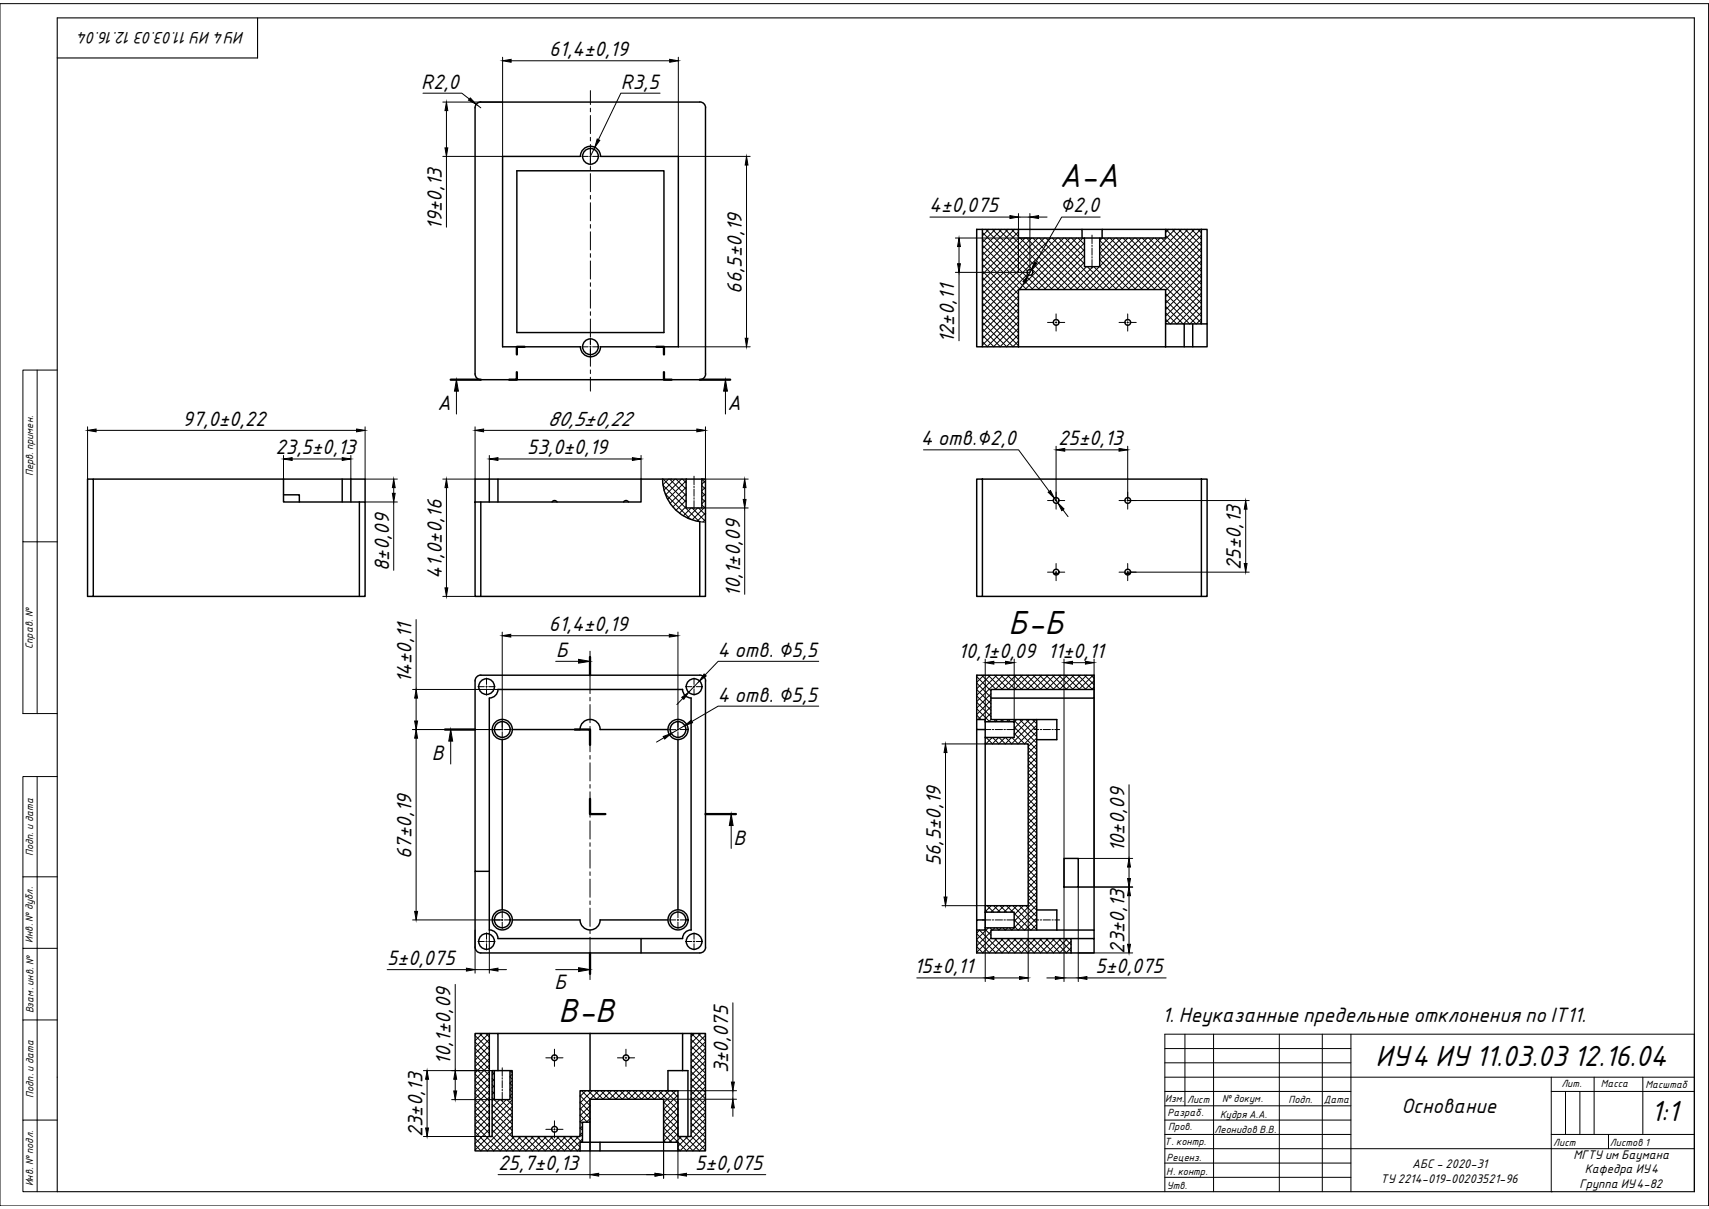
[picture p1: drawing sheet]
<svg xmlns="http://www.w3.org/2000/svg" width="594mm" height="420mm" viewBox="0 0 594 420" stroke-linecap="round" stroke-linejoin="round" font-family="sans-serif">
<!-- layer: 0 -->
<g fill="none" stroke="#000" stroke-width=".51">
<path d="M165.7 36l1.4-.5 76.2-.1a1.94 1.94 0 0 1 1.9 2.1l.1 92.4a2.01 2.01 0 0 1-2 2.1h-76.1a2.01 2.01 0 0 1-2.1-2v-92.6zM174.7 54.4h27.1a3.5 3.5 0 0 1 3.4-3.6 3.5 3.5 0 0 1 3.5 3.5l27.1 .1v66.1h-27.1a3.5 3.5 0 0 1-3.5 3.5 3.5 3.5 0 0 1-3.4-3.5h-27.1zM179.7 59.4h51.1v56.2h-51.1zM339.5 79.7h2v40.8h-2zM341.5 79.7h12.5v3h23v10h5.3v-10h22.9v-3h12.4M354 79.7h22.1v3M376.1 79.7h7M405.2 79.7h-22.1v3M417.6 79.7v32.9h-12.4v-12h-51.2v19.9M417.6 79.7h2v32.9h-2M377 82.7h5.3M405.2 112.6v7.9"/>
<path d="M411.6 112.6v7.9h3M414.6 112.6v7.9h5v-7.9M341.5 120.5h70.1M30.4 166.5h2v40.8h-2zM32.4 166.5h86.6M98.6 166.5v8h26.3M98.6 172h5.5v2.5M122 166.5h4.9v8M122 166.5h-3v8M122 166.5v8M124.9 174.5h2v32.8h-2M124.9 174.5v32.8"/>
<path d="M165.1 174.5h2v32.8h-2zM170.1 166.5h-5v8M170.1 166.5h3v8M170.1 166.5v8M173.1 166.5h72.1v40.8h-2M191.9 174.4a.99 .99 0 0 1 1.7 0M216.8 174.4a.99 .99 0 0 1 1.7 0M222.8 166.5v8h-55.7M230.3 166.5a14.9 14.9 0 0 0 12.9 14.8v26h-76.1M238.5 166.5v10h5.5v-10M339.5 166.5h2v40.8h-2zM341.5 166.5h76.1"/>
<path d="M417.6 166.5h2v40.8h-2zM366.3 199.3h1.7M391.1 199.3h1.8M32.4 207.3h92.5M341.5 207.3h76.1M380.3 239.6v3h-35.8M170.1 242.6v80.6M170.1 242.6a2.98 2.98 0 0 0 3-3h64.2a2.98 2.98 0 0 0 3 3M174.6 257v59.2M208.6 253.5h23.6M208.6 253.5a3.5 3.5 0 0 0-3.5-3.5 3.5 3.5 0 0 0-3.5 3.5h-23.5M235.7 257v59.2"/>
<path d="M240.2 242.6v80.6M339.5 250.1h3v8.4h14.9v56.2h-14.9v2.4M339.5 250.1v-15.4h40.8v4.9h-35.8v10.5h15.9v73.1h-15.9v3h27.8v5M339.5 250.1v3.4h3M339.5 253.5v66.2M342.5 250.8h10.1v5.5h-10.1M342.5 258.5v56.2M360.4 250.1h7v6.9h-7M380.3 242.6v80.6M369.9 298.3h4.9v10h-4.9zM165.1 302.8v26.4a2.01 2.01 0 0 0 2 2h76.2a1.94 1.94 0 0 0 1.9-2l.1-92.6a1.94 1.94 0 0 0-2.1-1.9l-76-.1a2.01 2.01 0 0 0-2.1 2v66.2h5M208.6 319.7h23.6"/>
<path d="M208.6 319.7a3.5 3.5 0 0 1-3.5 3.5 3.5 3.5 0 0 1-3.5-3.5h-23.5M342.5 319.7h-3v3.5M342.5 317.1v6.1h-3M342.5 317.1l10.1-.1v5.5h-10.1M360.4 316.2h7v7M170.1 323.2a2.98 2.98 0 0 1 3 3h64.2a2.98 2.98 0 0 1 3-3M222.8 326.2v5M339.5 323.2v8h32.8M360.4 323.2h7M367.4 323.2h12.9v3M372.3 326.2h8v5h-8M165.1 359.2h5v35.8h1v-22.9h7v22.9h23.5v-15.9h34.1v15.9h4.5v-35.8h5v40.8h-9.5v-3h-5v-15h-25.6v8h-2.6v7h-.9v3h-36.5z"/>
<path d="M170.1 359.2h3v12.9M173.1 359.2h64.2M205.1 359.2v19.9M240.2 359.2h-2.9v12.9M171.8 372.1v10h5.5v-10M232.2 379.1v-7h6.9v22.9M202.5 397h2.6v3h-3.5M205.1 390v7h25.6M208.6 397v3h-3.5M208.6 400h27.1"/>
<circle cx="205.3" cy="54.3" r="2.73"/>
<circle cx="358" cy="94.6" r=".99"/>
<circle cx="367.1" cy="112" r=".99"/>
<circle cx="392" cy="112" r=".99"/>
<circle cx="205.3" cy="120.5" r="2.73"/>
<circle cx="367.1" cy="173.9" r=".99"/>
<circle cx="392" cy="173.9" r=".99"/>
<circle cx="367.1" cy="198.8" r=".99"/>
<circle cx="392" cy="198.8" r=".99"/>
<circle cx="169.1" cy="238.6" r="2.73"/>
<circle cx="241.3" cy="238.6" r="2.73"/>
<circle cx="174.6" cy="253.5" r="3.5"/>
<circle cx="174.6" cy="253.5" r="2.73"/>
<circle cx="235.7" cy="253.5" r="3.5"/>
<circle cx="235.7" cy="253.5" r="2.73"/>
<circle cx="174.6" cy="319.7" r="3.5"/>
<circle cx="174.6" cy="319.7" r="2.73"/>
<circle cx="235.7" cy="319.7" r="3.5"/>
<circle cx="235.7" cy="319.7" r="2.73"/>
<circle cx="169.1" cy="327.2" r="2.73"/>
<circle cx="241.3" cy="327.2" r="2.73"/>
<circle cx="192.8" cy="367.6" r=".99"/>
<circle cx="217.6" cy="367.6" r=".99"/>
<circle cx="192.8" cy="392.5" r=".99"/>
</g>
<g fill="none" stroke="#000" stroke-width=".35">
<path d="M342.7 79.7l14.5 14.5M343.7 79.7l-2.2 2.3M344.9 79.7l20.9 20.9M345.9 79.7l-4.4 4.5M347.2 79.7l20.8 20.9M348.2 79.7l-6.7 6.7M349.4 79.7l20.9 20.9M350.4 79.7l-8.9 8.9M351.6 79.7l2.4 2.5M352.6 79.7l-11.1 11.2M353.9 79.7l.1 .2M405.3 79.7l12.3 12.4"/>
<path d="M406.3 79.7l-1.1 1.1M407.5 79.7l10.1 10.2M408.5 79.7l-20.9 20.9M409.7 79.7l7.9 7.9M410.7 79.7l-20.9 20.9M411.9 79.7l5.7 5.7M413 79.7l-21 20.9M414.2 79.7l3.4 3.5M415.2 79.7l-20.9 20.9M416.4 79.7l1.2 1.2M417.4 79.7l-20.9 20.9M341.5 98.6l12.5 12.6"/>
<path d="M341.5 96.4l12.5 12.6M341.5 94.2l12.5 12.5M341.5 91.9l12.5 12.6M341.5 89.7l12.5 12.5M341.5 87.5l13.2 13.1M341.5 85.2l15.4 15.4M341.5 83l17.6 17.6M341.5 80.8l19.9 19.8M354 80.6l-12.5 12.5M354.1 82.7l-12.6 12.6M354.6 82.7l17.9 17.9M356.4 82.7l-14.9 14.9"/>
<path d="M356.8 82.7l18 17.9M357.3 95.3l-15.8 15.7M358.5 95.5l5.1 5.1M358.6 82.7l-17.1 17.1M359.1 82.7l17.9 17.9M360.8 82.7l-19.3 19.4M361.3 82.7l17.9 17.9M363.1 82.7l-21.6 21.6M363.6 82.7l17.9 17.9M365.3 82.7l-23.8 23.8M365.8 82.7l17.9 17.9M367.5 82.7l-26 26.1"/>
<path d="M368 82.7l9 9M369.8 82.7l-11.2 11.2M370.2 82.7l6.8 6.8M372 82.7l-30.5 30.5M372.5 82.7l4.5 4.5M374.2 82.7l-17.9 17.9M374.7 82.7l2.3 2.3M376.5 82.7l-17.9 17.9M376.9 82.7l.1 .1M377 91.1l-9.5 9.5M377 88.9l-11.7 11.7M377 86.7l-14 13.9"/>
<path d="M377 84.5l-16.2 16.1M377.7 92.7l-8 7.9M378 92.7l7.9 7.9M379.9 92.7l-8 7.9M380.2 92.7l8 7.9M382.1 92.7l-7.9 7.9M382.3 92.5l8.1 8.1M382.3 90.3l10.3 10.3M382.3 88l12.5 12.6M382.3 85.8l14.8 14.8M382.3 83.6l17 17M383.2 82.7l-.9 1"/>
<path d="M383.7 82.7l17.9 17.9M385.4 82.7l-3.1 3.2M385.9 82.7l17.9 17.9M387.6 82.7l-5.3 5.4M388.1 82.7l29.5 29.5M389.9 82.7l-7.6 7.6M390.4 82.7l27.2 27.3M392.1 82.7l-9.8 9.9M392.6 82.7l25 25M394.3 82.7l-17.9 17.9M394.8 82.7l22.8 22.8M396.6 82.7l-17.9 17.9"/>
<path d="M397 82.7l20.6 20.6M398.8 82.7l-17.9 17.9M399.3 82.7l18.3 18.3M401 82.7l-17.9 17.9M401.5 82.7l16.1 16.1M403.3 82.7l-17.9 17.9M403.8 82.7l13.8 13.9M405.2 81.9l12.4 12.4M417.6 99.7l-12.4 12.4M417.6 97.4l-12.4 12.5M417.6 95.2l-12.4 12.4M417.6 93l-12.4 12.4"/>
<path d="M417.6 90.7l-12.4 12.4M417.6 88.5l-12.4 12.4M417.6 86.2l-14.4 14.4M417.6 84l-16.6 16.6M417.6 81.8l-18.8 18.8M341.5 118.7l1.8 1.8M341.5 116.5l4 4M341.5 114.3l6.3 6.2M341.5 112.1l8.5 8.4M341.5 109.8l10.7 10.7M341.5 107.6l12.5 12.5M341.5 105.3l12.5 12.6"/>
<path d="M341.5 103.1l12.5 12.6M341.5 100.9l12.5 12.5M354 118.5l-2 2M354 116.3l-4.2 4.2M354 114.1l-6.4 6.4M354 111.8l-8.6 8.7M354 109.6l-10.9 10.9M354 107.4l-12.5 12.5M354 105.2l-12.5 12.5M354 102.9l-12.5 12.5M405.2 111l1.6 1.6M405.2 108.7l3.8 3.9"/>
<path d="M405.2 106.5l6.1 6.1M405.2 104.3l8.3 8.3M405.2 102l10.6 10.6M417.6 110.8l-1.7 1.8M417.6 108.6l-4 4M417.6 106.3l-6.2 6.3M417.6 104.1l-8.4 8.5M417.6 101.9l-10.6 10.7M12.9 128.6v119.4M19.9 128.6h-11.9v59.7h11.9M230.5 168.6l12.6 12.7M230.5 166.5l8 8"/>
<path d="M231.2 171.6l8.9 8.9M232.4 166.5l-2 2M232.8 166.5l5.7 5.7M234.7 166.5l-3.9 3.8M235 166.5l3.5 3.5M236.9 166.5l-5.5 5.5M237.2 166.5l1.3 1.3M238.5 167.1l-6.4 6.4M238.5 169.3l-5.6 5.6M238.5 171.6l-4.6 4.6M238.5 173.8l-3.5 3.5M238.5 176l-2.3 2.4"/>
<path d="M240.2 176.5l-2.7 2.8M240.6 176.5l4.6 4.7M241.3 165.5v2.9M241.3 169v.5M241.3 170v2.5M241.3 173v.5M241.3 174v3M242.5 176.5l-3.5 3.5M242.8 176.5l2.4 2.4M244 175.5l1.2 1.2M244 173.2l1.2 1.3M244 171l1.2 1.3"/>
<path d="M244 168.7l1.2 1.3M244 166.5l1.2 1.3M245.2 167.1l-1.2 1.2M245.2 169.3l-1.2 1.3M245.2 171.6l-1.2 1.2M245.2 173.8l-1.2 1.2M245.2 176l-4.6 4.7M245.2 178.3l-2.8 2.8M8 188.3v59.7h11.9M243.2 181.3l2 .1M245.2 180.5l-.9 .9M339.5 239.6l5 5"/>
<path d="M339.5 237.4l5 5M339.5 235.1l5 5M339.8 234.7l-.3 .2M341.2 234.7l5 4.9M342 234.7l-2.5 2.5M343.5 234.7l4.9 4.9M344.3 234.7l-4.8 4.7M345.7 234.7l5 4.9M346.5 234.7l-7 6.9M347.9 234.7l5 4.9M348.7 234.7l-9.2 9.1M350.2 234.7l5 4.9"/>
<path d="M350.9 234.7l-4.9 4.9M352.4 234.7l5 4.9M353.2 234.7l-5 4.9M354.7 234.7l4.9 4.9M355.4 234.7l-5 4.9M356.9 234.7l5 4.9M357.6 234.7l-4.9 4.9M359.1 234.7l5 4.9M359.9 234.7l-5 4.9M361.4 234.7l5 4.9M362.1 234.7l-5 4.9M363.6 234.7l5 4.9"/>
<path d="M364.4 234.7l-5 4.9M365.8 234.7l5 4.9M366.6 234.7l-5 4.9M368 234.7l5 4.9M368.8 234.7l-4.9 4.9M370.3 234.7l5 4.9M371.1 234.7l-5 4.9M372.5 234.7l5 4.9M373.3 234.7l-5 4.9M374.8 234.7l4.9 4.9M375.5 234.7l-5 4.9M377 234.7l3.3 3.3"/>
<path d="M377.7 234.7l-4.9 4.9M379.2 234.7l1.1 1M380 234.7l-5 4.9M380.3 236.6l-3.1 3M380.3 238.8l-.8 .8M339.5 248.5l1.5 1.6M339.5 246.3l4.5 4.5M339.5 244.1l5 4.9M339.5 241.9l5 4.9M342.5 258.2l.3 .3M342.5 256.5l.3-.2 2.2 2.2M344.5 241.1l-5 5"/>
<path d="M344.5 243.3l-5 5M344.5 245.6l-4.5 4.5M344.5 247.8l-2.3 2.3M344.5 250.1l-.8 .7M344.9 256.3l-2.2 2.2M345 256.3l2.3 2.2M345.5 250.1l.7 .7M346.7 250.1l-.8 .7M347.2 256.3l-2.3 2.2M347.3 256.3l2.2 2.2M347.7 250.1l.8 .7M348.9 250.1l-.7 .7"/>
<path d="M349.4 256.3l-2.2 2.2M349.5 256.3l2.2 2.2M350 250.1l.7 .7M351.2 250.1l-.8 .7M351.7 256.3l-2.3 2.2M351.7 256.3l2.2 2.2M352.2 250.1l8.2 8.2M352.6 254.9l3.6 3.6M352.6 252.6l7.8 7.9M353.4 250.1l-.8 .8M354.5 250.1l5.9 5.9M355.6 250.1l-3 3.1"/>
<path d="M356.7 250.1l3.7 3.7M357.4 259.8l3 2.9M357.8 250.1l-5.2 5.3M358.9 250.1l1.5 1.4M360.1 250.1l-8.5 8.4M360.4 252l-6.5 6.5M360.4 254.3l-4.3 4.2M360.4 256.5l-3 3M360.4 258.7l-3 3M12.9 269.9v144.2M19.9 269.9h-11.9v34.8M357.4 279.9l3 2.9"/>
<path d="M357.4 277.6l3 3M357.4 275.4l3 3M357.4 273.1l3 3M357.4 270.9l3 3M357.4 268.7l3 3M357.4 266.4l3 3.1M357.4 264.2l3 3M357.4 262l3 3M360.4 260.9l-3 3M360.4 263.2l-3 2.9M360.4 265.4l-3 3M360.4 267.6l-3 3"/>
<path d="M360.4 269.9l-3 2.9M360.4 272.1l-3 3M360.4 274.3l-3 3M360.4 276.6l-3 3M360.4 278.8l-3 3M357.4 300l3 2.9M357.4 297.7l3 3M357.4 295.5l3 3M357.4 293.2l3 3M357.4 291l3 3M357.4 288.8l3 3M357.4 286.6l3 2.9"/>
<path d="M357.4 284.3l3 3M357.4 282.1l3 3M360.4 281.1l-3 2.9M360.4 283.3l-3 3M360.4 285.5l-3 3M360.4 287.7l-3 3M360.4 290l-3 2.9M360.4 292.2l-3 3M360.4 294.4l-3 3M360.4 296.7l-3 3M360.4 298.9l-3 3M19.9 304.7h-11.9v24.9"/>
<path d="M342.5 316.3l.7 .7M343.2 314.7l2.2 2.3M344.6 314.7l-2.1 2.1M345.4 314.7l2.2 2.3M346.8 314.7l-2.2 2.3M347.6 314.7l2.3 2.3M349 314.7l-2.2 2.3M349.9 314.7l2.2 2.3M351.3 314.7l-2.3 2.3M352.1 314.7l8.3 8.3M352.6 319.7l3.5 3.5M352.6 317.4l5.7 5.8"/>
<path d="M353.5 314.7l-2.2 2.3M354.3 314.7l6.1 6.1M355.7 314.7l-3.1 3.2M356.6 314.7l3.8 3.9M357.4 313.4l3 3M357.4 311.1l3 3M357.4 308.9l3 3M357.4 306.7l3 2.9M357.4 304.4l3 3M357.4 302.2l3 3M360.4 301.2l-3 2.9M360.4 303.4l-3 3"/>
<path d="M360.4 305.6l-3 3M360.4 307.8l-3 3M360.4 310.1l-3 3M360.4 312.3l-7.8 7.9M360.4 314.5l-7.8 7.9M360.4 316.8l-6.4 6.4M360.4 319l-4.2 4.2M19.9 329.6h-11.9v24.9M339.5 329l2.2 2.2M339.5 326.7l4.5 4.5M339.5 324.5l6.7 6.7M340.4 323.2l8 8"/>
<path d="M340.6 323.2l-1.1 1.1M342.5 323l2 2M343.6 322.5l-4.1 4M344.2 322.5l.7 .7M344.5 323.8l-5 4.9M344.5 326l-5 5M345.7 326.2l4.9 5M345.8 322.5l-.7 .7M346.4 322.5l.8 .7M346.5 326.2l-5 5M347.9 326.2l5 5M348 322.5l-.7 .7"/>
<path d="M348.7 322.5l.7 .7M348.7 326.2l-4.9 5M350.1 326.2l5 5M350.3 322.5l-.8 .7M350.9 322.5l.7 .7M351 326.2l-5 5M352.4 326.2l4.9 5M352.5 322.5l-.8 .7M352.6 321.9l1.3 1.3M353.2 326.2l-5 5M354.6 326.2l5 5M355.5 326.2l-5 5"/>
<path d="M356.8 326.2l5 5M357.7 326.2l-5 5M359.1 326.2l5 5M359.9 326.2l-4.9 5M360.4 321.2l-2 2M361.3 326.2l5 5M362.2 326.2l-5 5M363.6 326.2l4.9 5M364.4 326.2l-5 5M365.8 326.2l5 5M366.6 326.2l-4.9 5M368 326.2l4.3 4.3"/>
<path d="M368.9 326.2l-5 5M370.2 326.2l2.1 2.1M371.1 326.2l-5 5M372.3 327.2l-4 4M372.3 329.4l-1.7 1.8M19.9 354.5h-11.9v34.8M165.1 359.9l5 4.9M165.4 359.2l-.3 .3M166.7 359.2l3.4 3.4M167.7 359.2l-2.6 2.5M168.9 359.2l1.2 1.2M169.9 359.2l-4.8 4.7"/>
<path d="M240.4 359.2l4.8 4.8M241.4 359.2l-1.2 1.1M242.6 359.2l2.6 2.6M243.6 359.2l-3.4 3.3M244.8 359.2l.4 .3M245.2 359.8l-5 5M411.9 359.4v24.9M421.9 359.4v54.7M444.7 359.4v54.7M459.7 359.4v54.7M469.6 359.4v54.7M165.1 380l5 4.9"/>
<path d="M165.1 377.7l5 5M165.1 375.5l5 5M165.1 373.3l5 4.9M165.1 371.1l5 4.9M165.1 368.8l5 5M165.1 366.6l5 5M165.1 364.3l5 5M165.1 362.1l5 5M170.1 361.2l-5 5M170.1 363.4l-5 5M170.1 365.7l-5 4.9M170.1 367.9l-5 5"/>
<path d="M170.1 370.1l-5 5M170.1 372.4l-5 5M170.1 374.6l-5 5M170.1 376.9l-5 4.9M170.1 379.1l-5 4.9M171.1 379.2l.7 .8M171.1 377l.7 .7M171.1 374.8l.7 .7M171.1 372.5l.7 .8M171.8 372.9l-.7 .7M171.8 375.1l-.7 .7M171.8 377.4l-.7 .7"/>
<path d="M171.8 379.6l-.7 .7M177.3 378.8l.8 .7M177.3 376.5l.8 .8M177.3 374.3l.8 .7M177.3 372.1l.8 .7M178.1 373.3l-.8 .8M178.1 375.6l-.8 .7M178.1 377.8l-.8 .8M202.2 379.1l2.9 2.9M203.6 379.1l-2 1.9M204.4 379.1l2.9 2.9 3-2.9M205.9 379.1l-4.3 4.2"/>
<path d="M206.7 379.1l2.9 2.9 3-2.9M208.1 379.1l-6.5 6.4M208.9 379.1l3 2.9M211.1 379.1l3 2.9M213.4 379.1l2.9 2.9 2.9-2.9M214.8 379.1l-3 2.9M215.6 379.1l2.9 2.9 3-2.9M217 379.1l-3 2.9M217.8 379.1l3 2.9M220 379.1l3.1 2.9M222.3 379.1l2.9 2.9 3-2.9M223.7 379.1l-3 2.9"/>
<path d="M224.5 379.1l3 2.9M226 379.1l-3 2.9M226.7 379.1l3 2.9M229 379.1l6.7 6.6M230.4 379.1l-2.9 2.9M231.2 379.1l4.5 4.4M232.7 379.1l-3 2.9M233.5 379.1l2.2 2.2M234.9 379.1l-4.2 4.2M240.2 379.1l5 5M240.2 376.9l5 5M240.2 374.7l5 4.9"/>
<path d="M240.2 372.4l5 5M240.2 370.2l5 5M240.2 368l5 5M240.2 365.8l5 4.9M240.2 363.5l5 5M240.2 361.3l5 5M245.2 362l-5 5M245.2 364.3l-5 4.9M245.2 366.5l-5 5M245.2 368.7l-5 5M245.2 371l-5 4.9M245.2 373.2l-5 5"/>
<path d="M245.2 375.4l-5 5M245.2 377.7l-5 5M245.2 379.9l-5 5M404.9 379.3h64.7M469.6 374.4h119.4M539.2 379.3h49.8M539.2 374.4v39.7M554.1 374.4v19.9M571.1 374.4v19.9M19.9 389.3h-11.9v24.8h11.9M165.1 397.8l2.1 2.2M165.1 395.6l4.4 4.4"/>
<path d="M165.1 393.4l6.6 6.6M165.1 391.2l8.8 8.8M165.1 388.9l5 5M165.1 386.7l5 5M165.1 384.4l5 5M165.1 382.2l5 5M170.1 381.3l-5 5M170.1 383.5l-5 5M170.1 385.8l-5 4.9M170.1 388l-5 5M170.1 390.2l-5 5M170.1 392.5l-5 4.9"/>
<path d="M170.1 394.7l-5 5M171.1 394.8l5 5.2M171.1 392.6l7.3 7.4M171.1 390.4l9.5 9.6M171.1 388.2l11.8 11.8M171.1 385.9l7 7M171.1 383.7l7 7M171.1 381.5l7 6.9M171.8 381.8l-.7 .8M173.7 382.1l-2.6 2.7M174 382.1l4.1 4.1M176 382.1l-4.9 4.9"/>
<path d="M176.2 382.1l1.9 1.9M177.3 381l.8 .7M178.1 380.1l-.8 .7M178.1 382.3l-7 7M178.1 384.5l-7 7M178.1 386.8l-7 6.9M178.1 389l-11 11M178.1 391.2l-8.8 8.8M178.1 393.4l-6.5 6.6M178.8 395l-5 5M180.1 395l5 5M181 395l-5 5"/>
<path d="M182.4 395l4.9 5M183.3 395l-5 5M184.6 395l5 5M185.5 395l-5 5M186.8 395l5 5M187.7 395l-4.9 5M189.1 395l5 5M189.9 395l-4.9 5M191.3 395l5 5M192.2 395l-5 5M193.5 395l5 5M194.4 395l-5 5"/>
<path d="M195.7 395l5 5M196.6 395l-4.9 5M198 395l3.6 3.6M198.9 395l-5 5M200.2 395l2 2M201.1 395l-5 5M201.6 382.9l3.5 3.6-3.5 3.5M201.6 385.2l3.5 3.5-1.3 1.3M201.6 398.9l-1 1.1M201.6 394.1l.9 .9M201.6 391.9l.9 .9M201.6 389.7l.9 .8"/>
<path d="M201.6 387.4l2.6 2.6M201.6 380.7l3.5 3.5M202.5 391.4l-.9 .8M202.5 393.6l-.9 .9M202.5 395.8l-4.1 4.2M205.1 384.3l-3.5 3.4M230.7 396.4l.6 .6M230.7 394.2l2.8 2.8M230.7 391.9l8 8.1M230.7 389.7l5 5M230.7 387.4l5 5M230.7 385.2l5 5"/>
<path d="M230.7 383l5 4.9M235.7 380.5l-5 5M235.7 382.8l-5 4.9M235.7 385l-5 5M235.7 387.2l-5 5M235.7 389.5l-5 4.9M235.7 391.7l-5 5M235.7 393.9l-3.1 3.1M235.7 399.1l.8 .9M236 395l5 5M236.9 395l-2 2M238.2 395l5 5"/>
<path d="M239.1 395l-3.4 3.4M240.2 394.8l5 5M240.2 392.6l5 4.9M240.2 390.3l5 5M240.2 388.1l5 5M240.2 385.8l5 5M240.2 383.6l5 5M240.2 381.4l5 4.9M245.2 382.1l-5 5M245.2 384.3l-5 5M245.2 386.6l-5 5M245.2 388.8l-5 5"/>
<path d="M245.2 391.1l-8.9 8.9M245.2 393.3l-6.6 6.7M245.2 395.5l-4.4 4.5M245.2 397.8l-2.2 2.2M404.9 384.3h64.7M469.6 399.2h119.4M539.2 394.3h49.8M559.1 394.3v4.9M404.9 414.1v-54.7h184.1v54.7M539.2 414.1h.1"/>
</g>
<!-- layer: KONTUR -->
<path d="M0 1.3h593.9v417.8h-593.9z" fill="none" stroke="#000" stroke-width=".35"/>
<path d="M19.9 6.2h569.1v407.9h-569.1zM89.5 6.2v14h-69.6" fill="none" stroke="#000" stroke-width=".38"/>
<g fill="none" stroke="#000" stroke-width=".35">
<path d="M174.7 19.9v34.5h-20.8M235.8 19.9v34.5h25M147 32.4h13.5l2.7 2M153.9 35.5h20.8M155.2 38.4v13M165.5 36.2l1.6 1.3M177.7 21.1h55.1M205.2 31.5v4.8M205.2 37.6v1.3M229.4 32.4h-13.6l-7.8 16.1M155.2 54.4v24.6M202.3 54.4h2.2"/>
<path d="M205 54.4h.5M205.2 40.1v6.3M205.2 47.7v1.3M205.2 50.2v7.2M205.2 57.8v1.3M206 54.4h2.2M206.8 51.2l-1.6 3.2M259.5 57.4v60.2M205.2 60.3v6.3M205.2 67.9v1.3M205.2 70.4v6.4M205.2 78v1.3"/>
<path d="M323.3 75.4h27.8M354 74.2v20.5M354 75.4h4M358 74.2v20.5h-25.9M361 75.4h3M382.4 75.4h-13.3l-9.1 15.8M205.2 80.6v6.3M205.2 88.1v1.3M205.2 90.7v6.3M205.2 98.3v1.2M332.1 82.7h25.9M333.4 85.7v6"/>
<path d="M333.4 94.7v23.7M356 98.1l-1.5 2.6M358.5 93.8l-1 1.7M379.6 81.7v3M379.6 85.2v.5M379.6 86.2v2.5M379.6 89.2v.5M379.6 90.2v3M205.2 100.8v6.3M205.2 108.3v1.3M205.2 110.9v6.3M205.2 117.6v2.2"/>
<path d="M364.2 112.1h2.2M366.9 112.1h.5M367.1 109.1v2.2M367.1 111.8v.5M367.1 112.8v2.3M367.9 112.1h2.2M389 112.1h2.2M391.8 112.1h.5M392 109.1v2.2M392 111.8v.5M392 112.8v2.3M392.8 112.1h2.2"/>
<path d="M158.7 135.9v8M202.3 120.5h2.2M205 120.5h.5M205.2 120.3v.5M205.2 121v6.3M205.2 128.6v1.2M205.2 131.1v4.8M206 120.5h2.2M235.8 120.5h25M252.2 135.9v8M30.4 148.3v18.2M33.4 149.6h90.6"/>
<path d="M98.6 158.3v8.2M101.6 159.5h17.4M122 158.3v8.2M126.9 148.3v18.2h11.2M165.1 148.3v18.2h-11.2M168.1 149.6h74.1M170.1 158.3v8.2M173.1 159.5h46.7M222.8 158.3v8.2M245.2 148.3v18.2M321 156.3h33.1l10.6 14.5M367.1 155.1v19.1"/>
<path d="M370.1 156.3h18.9M392 155.1v19.1M126.9 174.5h11.2M136.9 169.5v2M136.9 174.5v23.7M155.2 169.5v34.8M244 166.5h16.1M244 176.5h16.1M258.9 169.5v4.1M258.9 176.5v30M364.2 173.9h2.2M366.5 173.1l1.2 1.7"/>
<path d="M366.9 173.9h.5M367.1 174.7v2.3M367.9 173.9h2.2M369.5 177.2l1.8 2.3M389 173.9h2.2M391.8 173.9h42.5M392 174.7v2.3M433 177v18.8M364.2 198.8h2.2M366.9 198.8h.5M367.1 195.8v2.3M367.1 198.6v.5"/>
<path d="M367.1 199.6v2.2M367.9 198.8h2.2M389 198.8h2.2M391.8 198.8h42.5M392 195.8v2.3M392 198.6v.5M392 199.6v2.2M144.7 215.3v24.3M153.9 207.3h11.2M174.6 219.7v34.1M235.7 219.7v34.1M143.4 239.6h31.2"/>
<path d="M166.1 238.6h2.3M168.9 238.6h.5M169.1 235.6v2.3M169.1 238.4v.5M169.1 239.4v2.2M169.9 238.6h2.2M177.5 220.9h55.2M193.2 229.8h7.9M205.1 226.3v4.7M205.1 232.2v1.3M205.1 234.7v6.3M238.3 238.6h2.2"/>
<path d="M241 238.6h.5M241.3 235.6v2.3M241.3 238.4v.5M241.3 239.4v2.2M242 238.6h2.2M243.1 236.7l-3.7 3.8M284.6 229.8h-35l-4.5 4.8M342.5 229.1v21.8M345.5 230.3h4M352.6 229.1v21.7M369.9 229.1v112M372.8 230.3h4.5"/>
<path d="M380.3 229.1v79.2M143.4 253.5h31.4M144.7 242.6v8M144.7 256.5v60.2M156.7 257.6v7.9M171.6 253.6h2.2M174.6 254.3v2.2M175.3 253.5h2.2M205.1 242.3v1.3M205.1 244.9v6.3M205.1 252.4v1.3M205.1 255v6.3"/>
<path d="M230.8 256.4l-2.6 1.5M232.7 253.6h2.2M235.4 253.5h.5M235.7 254.3v2.2M236.4 253.5h2.2M237.4 242.7l-2.1 2.2M238 252.2l-4.6 2.7M284.6 245.4h-35l-9.1 5.3M327.4 258.5h15.1M341.5 253.5h2.9M344.9 253.5h.5M345.9 253.5h2.6"/>
<path d="M349 253.5h.5M350 253.5h2.9M359.4 253.5h1.7M361.6 253.5h.5M362.6 253.5h2.6M365.7 253.5h.4M366.6 253.5h1.7M205.1 262.6v1.2M205.1 265.1v6.3M205.1 272.7v1.2M205.1 275.2v6.3M328.7 261.5v50.2"/>
<path d="M392.5 272.7v25.6M205.1 282.7v1.3M205.1 285.3v6.3M205.1 292.9v1.2M205.1 295.4v6.3M254.2 286.9v8M374.8 298.3h18.9M143.4 319.7h31.4M174.6 316.7v2.2M174.6 319.4v.6M175.3 319.7h2.2M205.1 303v1.2"/>
<path d="M205.1 305.5v6.3M205.1 313.1v1.3M205.1 315.6v6.3M232.7 319.7h2.2M235.4 319.7h.5M235.7 316.7v2.2M235.7 319.4v.6M236.4 319.7h2.2M327.4 314.7h15.1v26.4M341.5 319.7h2.9M344.9 319.7h.5M345.9 319.7h2.6"/>
<path d="M349 319.7h.5M350 319.7h2.9M357.4 314.7v26.4M359.4 319.7h1.7M361.6 319.7h.5M362.6 319.7h2.6M365.7 319.7h.4M366.6 319.7h1.7M392.5 301.3v4M392.5 311.3v16.9M393.7 308.3h-18.9v32.8M134.6 337h27.5"/>
<path d="M165.1 323.2v15M165.1 337h5M166.1 327.2h2.3M168.9 327.2h.5M169.1 324.2v2.2M169.1 326.9v.5M169.1 328v2.2M169.9 327.2h2.2M170.1 323.2v15M173.1 337h3M174.6 320.5v2.2M193.2 337h7.9"/>
<path d="M205.1 323.2v1.2M205.1 325.7v6.3M205.1 333.3v1.3M205.1 335.8v4.6M235.7 320.5v2.2M238.3 327.2h2.2M241 327.2h.5M241.3 324.2v2.2M241.3 326.9v.5M241.3 328v2.2M242 327.2h2.2M318.7 339.9h23.8"/>
<path d="M345.5 339.9h8.9M363.9 339.9h3M369.9 339.9h4.9M374.8 331.2h18.9M377.8 339.9h27.6M158.2 342.1v30M254.8 348.5v27.5M147.2 372.1h24.7M148.5 375.1v16.9M158.2 375.1v4M174.6 371.1v2.9M174.6 374.5v.5"/>
<path d="M174.6 375.5v2.6M174.6 378.6v.5M174.6 379.6v2.9M189.7 367.6h2.3M192.5 367.6h.5M192.7 364.6v2.3M192.7 367.4v.5M192.7 368.4v2.2M193.5 367.6h2.2M214.6 367.6h2.3M217.3 367.6h.5M217.6 364.6v2.3"/>
<path d="M217.6 367.4v.5M217.6 368.4v2.2M218.4 367.6h2.2M230.7 379.1h25.3M254.8 379.1v2.9M147.2 395h23.9M157 382.1h14.8M189.7 392.5h2.3M192.5 392.5h.5M192.7 389.5v2.2M192.7 392.2v.5M192.7 393.2v2.3"/>
<path d="M193.5 392.5h2.2M205.1 382v27.5M235.7 382v27.5M254.8 385v3M256 382h-25.3v27.5M173.1 408.2h32M208.1 408.2h19.6M230.7 408.2h5M238.6 408.2h27.6"/>
</g>
<g fill="#000" stroke="#000" stroke-width=".35">
<path d="M155.2 35.5l.5 2.9h-1zM163.5 34l2 2.2-2.6-1.4zM174.7 21.1l3-.5v1zM232.8 20.6l3 .5-3 .5zM154.7 51.4h1l-.5 3zM207.6 48.3l.9 .5-1.7 2.4zM259.5 54.4l.5 3h-1zM351.1 74.9l2.9 .5-2.9 .5zM358 75.4l3-.5v1zM333.4 82.7l.4 3h-.9zM332.9 91.7h.9l-.4 3zM357.5 95.5l-1 2.8-.9-.4z"/>
<path d="M359.6 91l.8 .4-1.9 2.4zM259 117.6h1l-.5 2.9zM158.7 132l.6 3.9h-1.3zM252.2 132l.7 3.9h-1.4zM30.4 149.6l3-.5v1zM98.6 159.5l3-.5v1zM119 159l3 .5-3 .5zM124 149.1l2.9 .5-2.9 .5zM165.1 149.6l3-.5v1zM170.1 159.5l3-.5v1zM219.8 159l3 .5-3 .5zM242.2 149.1l3 .5-3 .5z"/>
<path d="M367.1 156.3l3-.5v1zM389 155.8l3 .5-3 .5zM136.9 166.5l.5 3h-1zM136.4 171.5h1l-.5 3zM155.2 166.5l.5 3h-1zM258.9 166.5l.4 3h-.9zM258.4 173.6h.9l-.4 2.9zM364.4 171.1l.8-.6 1.3 2.6zM367.7 174.8l2.2 2.1-.8 .6zM433 173.9l.5 3.1h-1zM432.5 195.8h1l-.5 3zM154.7 204.3h1l-.5 3z"/>
<path d="M174.6 220.9l2.9-.5v1zM201.1 229.2l4 .6-4 .7zM232.7 220.4l3 .5-3 .5zM244.8 234.2l.7 .7-2.4 1.8zM342.5 230.3l3-.5v1zM349.5 229.8l3.1 .5-3.1 .5zM369.9 230.3l2.9-.5v1zM377.3 229.8l3 .5-3 .5zM144.7 253.5l.5 3h-1.1zM144.1 250.6h1.1l-.5 2.9zM144.7 239.6l.5 3h-1.1zM156.7 253.5l.7 4.1h-1.4z"/>
<path d="M230.5 255.9l2.9-1-2.3 1.9zM237 242.4l2.4-1.9-1.7 2.5zM238 252.2l2.3-1.9 .4 .9zM328.7 258.5l.5 3h-1zM254.2 282.9l.6 4h-1.3zM144.1 316.7h1.1l-.5 3zM328.2 311.7h1l-.5 3zM392 305.3h1l-.5 3zM392.5 298.3l.5 3h-1zM392.5 308.3l.5 3h-1zM162.1 336.5l3 .5-3 .5zM170.1 337l3-.5v1z"/>
<path d="M201.1 336.3l4 .7-4 .7zM342.5 339.9l3-.5v1zM354.4 339.4l3 .5-3 .5zM366.9 339.4l3 .5-3 .5zM374.8 339.9l3-.5v1zM392 328.2h1l-.5 3zM148.5 372.1l.5 3h-1zM157.7 379.1h1l-.5 3zM158.2 372.1l.5 3h-1zM254.3 376h1l-.5 3.1zM148 392h1l-.5 3zM254.8 382l.5 3h-1z"/>
<path d="M205.1 408.2l3-.4v.9zM227.7 407.8l3 .4-3 .5zM235.7 408.2l2.9-.4v.9z"/>
</g>
<path d="M156.7 132h10.4M179.7 129.3v2.7h-2.7M182.3 120.5h-2.6v2.7M228.2 120.5h2.6v2.7M230.8 129.3v2.7h2.7M243.2 132h10.6M205.1 228.3v6.4M154.7 253.5h10.4M199.8 253.5h5.3v5.4M205.1 277.6v5.3h5.3M245.2 282.9h10.6M205.1 331.2v7.3" fill="none" stroke="#000" stroke-width=".8"/>
<!-- layer: 4 -->
<path d="M404.9 374.4h64.7M404.9 369.4h64.7M404.9 364.4h64.7M544.2 379.3v15M549.2 379.3v15M404.9 394.3h64.7M404.9 389.3h64.7M404.9 399.2h64.7M404.9 409.2h64.7M404.9 404.2h64.7" fill="none" stroke="#000" stroke-width=".35"/>
<g font-size="11.1">
<text x="368.3" y="65">А-А</text>
<text x="350.5" y="220.2">Б-Б</text>
<text x="194.1" y="355.2">В-В</text>
</g>
<g font-size="9.7">
<text x="478.2" y="370.6">ИУ4 ИУ11.03.03 12.16.04</text>
<text x="573.9" y="389.6">1:1</text>
</g>
<g font-size="7">
<text x="190.9" y="19.5">61,4±0,19</text>
<text x="146.4" y="30.8">R2,0</text>
<text x="215.9" y="30.8">R3,5</text>
<text x="323" y="73.8">4±0,075</text>
<text x="368.5" y="73.8">∅2,0</text>
<text x="153.5" y="79.8" transform="rotate(-90 153.5 79.8)">19±0,13</text>
<text x="257.9" y="102" transform="rotate(-90 257.9 102)">66,5±0,19</text>
<text x="331.7" y="119.3" transform="rotate(-90 331.7 119.3)">12±0,11</text>
<text x="152.1" y="142.5">А</text>
<text x="252.9" y="142.6">А</text>
<text x="63.5" y="148">97,0±0,22</text>
<text x="190.4" y="148">80,5±0,22</text>
<text x="320.1" y="154.7">4 отв.∅2,0</text>
<text x="367.8" y="154.7">25±0,13</text>
<text x="95.8" y="157.9">23,5±0,13</text>
<text x="183.3" y="157.9">53,0±0,19</text>
<text x="135.3" y="198.4" transform="rotate(-90 135.3 198.4)">8±0,09</text>
<text x="153.5" y="201.1" transform="rotate(-90 153.5 201.1)">41,0±0,16</text>
<text x="431.4" y="198.2" transform="rotate(-90 431.4 198.2)">25±0,13</text>
<text x="257.3" y="207.4" transform="rotate(-90 257.3 207.4)">10,1±0,09</text>
<text x="190.8" y="219.3">61,4±0,19</text>
<text x="193.3" y="228.3">Б</text>
<text x="249.4" y="228.2">4 отв. ∅5,5</text>
<text x="333.1" y="228.7">10,1±0,09</text>
<text x="364.3" y="228.7">11±0,11</text>
<text x="143" y="237.5" transform="rotate(-90 143 237.5)">14±0,11</text>
<text x="249.4" y="243.8">4 отв. ∅5,5</text>
<text x="150.1" y="264">В</text>
<text x="254.9" y="293.5">В</text>
<text x="143" y="298.5" transform="rotate(-90 143 298.5)">67±0,19</text>
<text x="390.9" y="296.2" transform="rotate(-90 390.9 296.2)">10±0,09</text>
<text x="327.1" y="301.1" transform="rotate(-90 327.1 301.1)">56,5±0,19</text>
<text x="134.6" y="335.4">5±0,075</text>
<text x="390.9" y="331.5" transform="rotate(-90 390.9 331.5)">23±0,13</text>
<text x="317.8" y="338.2">15±0,11</text>
<text x="380.8" y="338.2">5±0,075</text>
<text x="192.7" y="343.8">Б</text>
<text x="404" y="355.2">1. Неуказанные предельные отклонения по IT11.</text>
<text x="156.6" y="370" transform="rotate(-90 156.6 370)">10,1±0,09</text>
<text x="253.2" y="373" transform="rotate(-90 253.2 373)">3±0,075</text>
<text x="487.2" y="386.6">Основание</text>
<text x="146.9" y="395.3" transform="rotate(-90 146.9 395.3)">23±0,13</text>
<text x="173.2" y="406.6">25,7±0,13</text>
<text x="241.6" y="406.6">5±0,075</text>
</g>
<text font-size="5.6" x="85" y="11" transform="rotate(-180 85 11)">ИУ4 ИУ11.03.03 12.16.04</text>
<g font-size="4.2">
<text x="490.9" y="406">АБС- 2020-31</text>
<text x="547" y="402.8">МГТУ им Баумана</text>
<text x="550.9" y="407.8">Кафедра ИУ4</text>
<text x="479.9" y="411">ТУ2214-019-00203521-96</text>
<text x="549.1" y="412.7">Группа ИУ4-82</text>
</g>
<g font-size="3.5">
<text x="11.5" y="165.6" transform="rotate(-90 11.5 165.6)">Перв. примен.</text>
<text x="11.4" y="225.5" transform="rotate(-90 11.4 225.5)">Справ. №</text>
<text x="11.5" y="297.6" transform="rotate(-90 11.5 297.6)">Подп. и дата</text>
<text x="11.4" y="327.6" transform="rotate(-90 11.4 327.6)">Инв. № дубл.</text>
<text x="11.6" y="352.2" transform="rotate(-90 11.6 352.2)">Взам. инв. №</text>
<text x="542.8" y="377.9">Лит.</text>
<text x="556.5" y="377.9">Масса</text>
<text x="572.1" y="378">Масштаб</text>
<text x="11.6" y="381.7" transform="rotate(-90 11.6 381.7)">Подп. и дата</text>
<text x="405" y="383">Изм.</text>
<text x="412.7" y="383.2">Лист</text>
<text x="424.9" y="383.1">№докум.</text>
<text x="447.9" y="383.2">Подп.</text>
<text x="460.2" y="383.2">Дата</text>
<text x="405.9" y="388">Разраб.</text>
<text x="424.1" y="388.4">Кудря А.А.</text>
<text x="406.1" y="392.8">Пров.</text>
<text x="422.2" y="393.7">Леонидов В.В.</text>
<text x="404.8" y="398">Т. контр.</text>
<text x="540" y="398.3">Лист</text>
<text x="559.6" y="398.2">Листов 1</text>
<text x="405.6" y="403.4">Реценз.</text>
<text x="11.6" y="412.3" transform="rotate(-90 11.6 412.3)">Инв. №подл.</text>
<text x="405.3" y="408.3">Н. контр.</text>
<text x="405.6" y="413.2">Утв.</text>
</g>
</svg>
